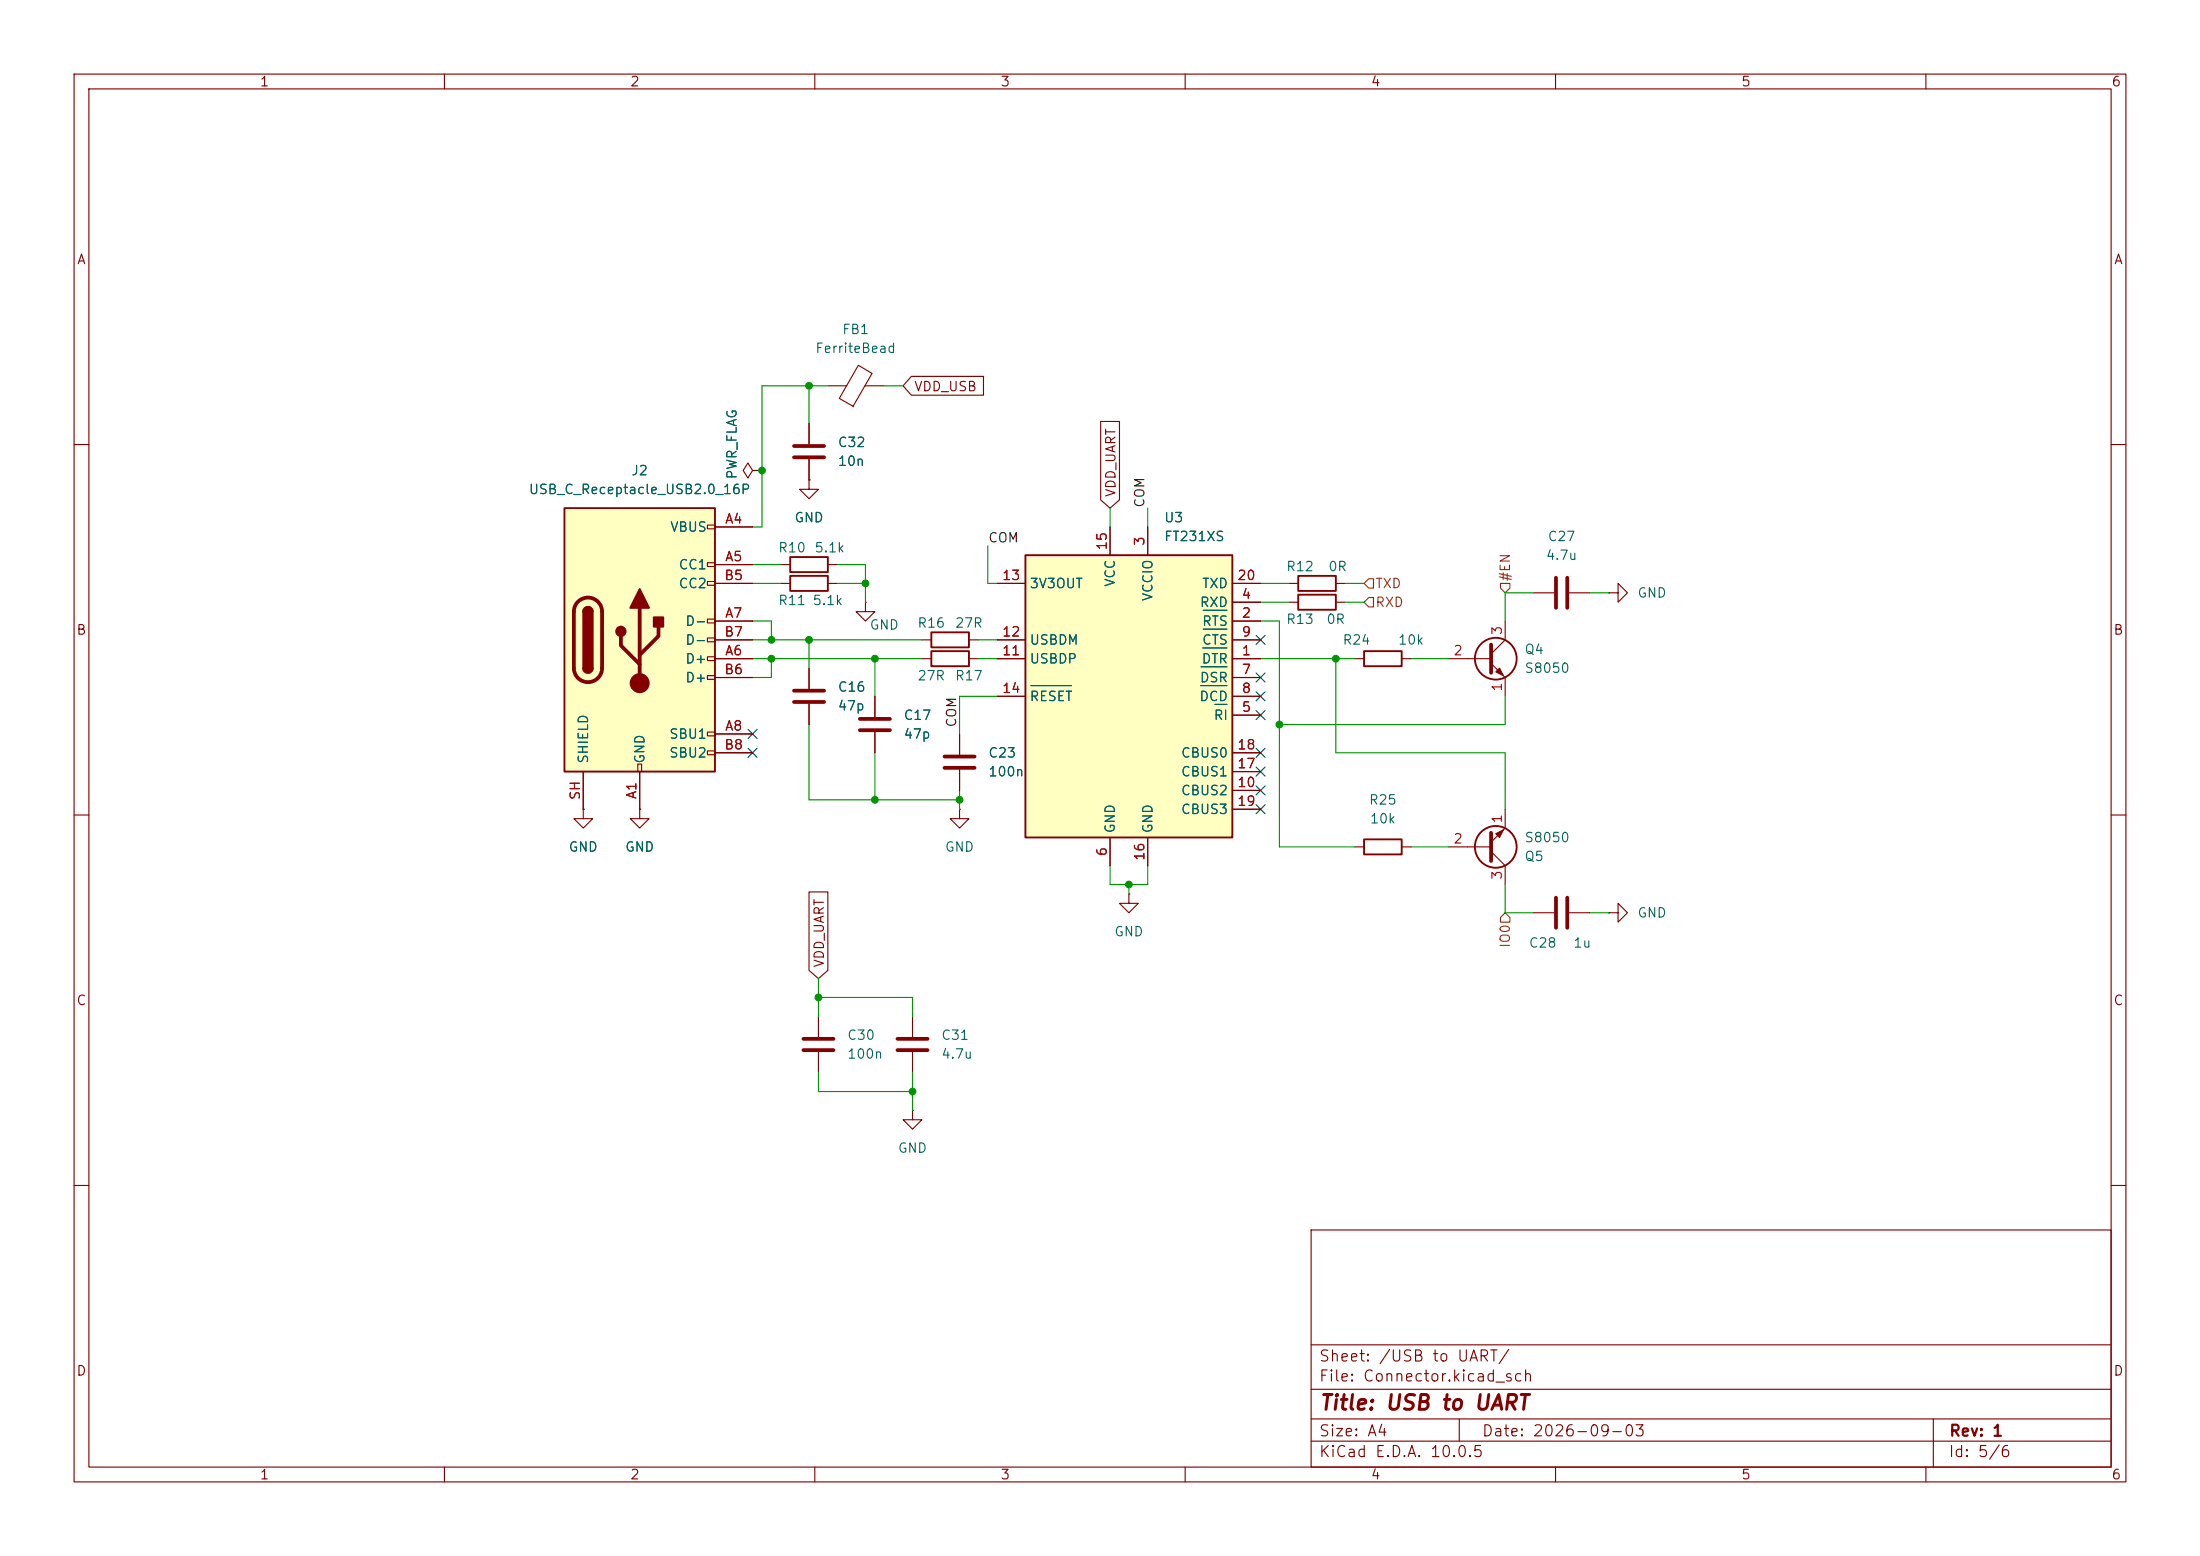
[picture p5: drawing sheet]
<svg xmlns="http://www.w3.org/2000/svg" width="297mm" height="210mm" viewBox="0 0 297 210" stroke-linecap="round" stroke-linejoin="round" font-family="sans-serif">
<g fill="none" stroke="#840000" stroke-width=".15">
<path d="M10 10h277v190h-277zM12 12h273v186h-273zM60 10v2M110 10v2M160 10v2M210 10v2M260 10v2M109.2 57.2v2.7M111.8 52.1h2.5M115.9 49.3l1.8 1.1-2.5 4.4-1.9-1zM116.8 52.1h2.6M10 60h2"/>
<path d="M101.6 63.5l-.6-1-.7 1 .7 1 .6-1h1.3M102.9 63.5h.1M105.4 76.2h1.3M105.4 78.7h1.3M109.2 64.8v1.2h1.3l-1.3 1.3-1.3-1.3h1.3M109.2 64.8h.1M109.2 62v2.8M111.8 76.2h1.2M111.8 78.7h1.2M285 60h2M109.2 90.2v2.8M109.2 95v2.8"/>
<path d="M116.8 81.3v1.3h1.3l-1.3 1.2-1.2-1.2h1.2M116.8 81.3h.1M124.5 86.4h1.2M124.5 88.9h1.2M129.5 99.1v2.8M130.8 86.4h1.3M130.8 88.9h1.3M174 81.3h1.3M180.3 81.3h1.3M195.6 88.9h5.7M201.3 89.5l1.9 1.9v2.6M203.2 83.8v2.6l-1.9 1.9"/>
<path d="M207 80h2.8M211.8 80h2.8M217.2 80h1.2v-1.3l1.3 1.3-1.3 1.3v-1.3M217.2 80h.1M10 110h2M86.4 109.2v1.3h1.2l-1.2 1.3-1.3-1.3h1.3M86.4 109.2h.1M129.5 103.9v2.8M195.6 114.3h5.7M201.3 114.9l1.9 1.9v2.6M203.2 109.2v2.6l-1.9 1.9M285 110h2"/>
<path d="M110.5 137.2v2.8M123.2 137.2v2.8M207 123.2h2.8M211.8 123.2h2.8M217.2 123.2h1.2v-1.3l1.3 1.3-1.3 1.3v-1.3M217.2 123.2h.1M110.5 142v2.8M123.2 149.9v1.2h1.3l-1.3 1.3-1.3-1.3h1.3M123.2 149.9h.1M123.2 142v2.8M10 160h2M177 166h108v32h-108z"/>
<path d="M285 160h2M60 198v2M110 198v2M160 198v2M177 194.5h108M177 191.5h108M177 187.5h108M177 181.5h108M197 191.5v3M210 198v2M260 198v2M261 191.5v6.5"/>
</g>
<g fill="none" stroke="#840000" stroke-width=".25">
<path d="M106.7 75.2h5.1v2h-5.1zM106.7 77.7h5.1v2.1h-5.1zM125.7 85.3h5.1v2.1h-5.1zM125.7 87.9h5.1v2h-5.1zM175.3 80.3h5v2h-5z"/>
<circle cx="201.9" cy="88.9" r="2.82"/>
<circle cx="201.9" cy="114.3" r="2.82"/>
</g>
<g fill="none" stroke="#840000" stroke-width=".51">
<path d="M107.2 60.2h4.1M107.2 61.7h4.1M210.1 78v4M211.6 78v4M107.2 93.2h4.1M107.2 94.7h4.1M201.3 87v3.8M127.5 102.1h4.1M127.5 103.6h4.1M201.3 112.4v3.8M210.1 121.2v4M211.6 121.2v4"/>
<path d="M108.5 140.2h4M108.5 141.7h4M121.2 140.2h4M121.2 141.7h4"/>
</g>
<g fill="#840000" stroke="#840000" stroke-width=".15">
<path d="M201.9 112.5l1-.5-.5 1z"/>
<path d="M201.9 90.7l.5-.5 .5 1z"/>
</g>
<path d="M76.2 68.6h20.3v35.5h-20.3z" fill="#ffffc2"/>
<g fill="none" stroke="#840000" stroke-width=".15">
<path d="M95.5 70.9h1v.5h-1zM95.5 75.9h1v.6h-1zM95.5 78.5h1v.5h-1zM96.5 71.1h5.1M96.5 76.2h5.1M96.5 78.7h5.1M174 78.7h1.3M180.3 78.7h1.3M95.5 83.6h1v.5h-1zM95.5 86.1h1v.5h-1zM95.5 88.6h1v.6h-1zM95.5 91.2h1v.5h-1z"/>
<path d="M95.5 98.8h1v.5h-1zM96.5 88.9h5.1M96.5 83.8h5.1M96.5 99.1h5.1M96.5 91.4h5.1M96.5 86.4h5.1M182.9 88.9h1.2M189.2 88.9h1.3M78.7 109.2v1.3h1.3l-1.3 1.3-1.2-1.3h1.2M78.7 109.2h.1M78.7 104.1v5.1M86.1 103.1h.5v1h-.5z"/>
<path d="M86.4 104.1v5.1M95.5 101.3h1v.6h-1zM96.5 101.6h5.1M182.9 114.3h1.2M189.2 114.3h1.3"/>
</g>
<path d="M76.2 68.6h20.3v35.5h-20.3zM175.3 77.7h5v2.1h-5zM78.7 82.6a.64 .64 0 0 1 .7-.7 .64 .64 0 0 1 .6 .7M78.7 90.2a.64 .64 0 0 0 .7 .6 .64 .64 0 0 0 .6-.6M184.1 87.9h5.1v2h-5.1zM184.1 113.3h5.1v2h-5.1z" fill="none" stroke="#840000" stroke-width=".25"/>
<path d="M78 81.2a1.9 1.9 0 0 1 2.1-.4 1.9 1.9 0 0 1 1.2 1.8v7.6a1.91 1.91 0 0 1-1.9 1.9 1.91 1.91 0 0 1-1.9-1.9v-7.6a1.9 1.9 0 0 1 .5-1.4zM83.8 85.9v1.2l2.6 2.6M86.4 82v10.2M88.9 84.6v1.3l-2.5 2.5" fill="none" stroke="#840000" stroke-width=".51"/>
<g fill="#840000" stroke="#840000" stroke-width=".25">
<path d="M78.7 82.6h1.3v7.6h-1.3z"/>
<path d="M78.9 82.1a.64 .64 0 0 1 .7-.1 .64 .64 0 0 1 .4 .6h-1.3z"/>
<path d="M78.7 90.2h1.3a.64 .64 0 0 1-.6 .6 .64 .64 0 0 1-.7-.6z"/>
<path d="M86.4 79.5l1.2 2.5h-2.5z"/>
<path d="M88.3 83.3h1.2v1.3h-1.2z"/>
<circle cx="83.8" cy="85.2" r=".63"/>
</g>
<circle cx="86.4" cy="92.2" r="1.27" fill="#840000" stroke="#840000" stroke-width=".15"/>
<path d="M138.4 74.9h28v38.1h-28z" fill="#ffffc2"/>
<path d="M138.4 74.9h28v38.1h-28z" fill="none" stroke="#840000" stroke-width=".25"/>
<g fill="none" stroke="#840000" stroke-width=".15">
<path d="M109.2 57.2v2.7M123 50.8h9.8v2.5h-9.8l-1.1-1.2zM148.6 56.9h2.5v10.6l-1.2 1.1-1.3-1.1zM96.5 78.7h5.1M96.5 71.1h5.1M96.5 76.2h5.1M102.9 63.5h.1M109.2 64.8h.1M109.2 62v2.8M134.6 78.7h3.8M149.9 71.1v3.8M154.9 71.1v3.8"/>
<path d="M166.4 78.7h3.8M96.5 88.9h5.1M96.5 83.8h5.1M96.5 91.4h5.1M96.5 86.4h5.1M96.5 99.1h5.1M109.2 90.2v2.8M109.2 95v2.8M118.1 94v2.8M118.1 98.8v2.8M129.5 99.1v2.8M134.6 88.9h3.8"/>
<path d="M134.6 94h3.8M134.6 86.4h3.8M166.4 88.9h3.8M166.4 83.8h3.8M166.4 81.3h3.8M166.4 96.5h3.8M166.4 91.4h3.8M166.4 94h3.8M166.4 86.4h3.8M78.7 109.2h.1M78.7 104.1v5.1M86.4 109.2h.1"/>
<path d="M86.4 104.1v5.1M96.5 101.6h5.1M129.5 109.2v1.3h1.3l-1.3 1.3-1.2-1.3h1.2M129.5 109.2h.1M129.5 103.9v2.8M149.9 113v3.8M154.9 113v3.8M166.4 106.7h3.8M166.4 104.1h3.8M166.4 101.6h3.8M166.4 109.2h3.8M109.2 120.4h2.6v10.6l-1.3 1.1-1.3-1.1z"/>
<path d="M152.4 120.7v1.2h1.3l-1.3 1.3-1.3-1.3h1.3M152.4 120.7h.1"/>
</g>
<path d="M139.2 92.5h5.5M162.1 92.5h3.5M162.1 90h3.5M162.4 87.5h3.2M162.4 82.4h3.2M162.4 84.9h3.2M164 95.1h1.6" fill="none" stroke="#006464" stroke-width=".15"/>
<path d="M116.1 97h4M116.1 98.6h4" fill="none" stroke="#840000" stroke-width=".51"/>
<path d="M184.8 78.1h.6v1.3h-.6l-.7-.7zM202.6 78.7h1.2v.7l-.6 .6-.6-.6zM184.8 80.6h.6v1.3h-.6l-.7-.6zM203.2 123.2l.6 .6v.7h-1.2v-.7z" fill="none" stroke="#725600" stroke-width=".15"/>
<g fill="none" stroke="#009600" stroke-width=".15">
<path d="M109.2 52.1v5.1M111.8 52.1h-8.9v19h-1.3M119.4 52.1h2.5M101.6 78.7h3.8M101.6 76.2h3.8M113 78.7h3.8M113 76.2h3.8v5.1M133.3 73.7v5h1.3M149.9 68.6v2.5M154.9 68.6v2.5M170.2 78.7h3.8M181.6 78.7h2.5"/>
<path d="M101.6 86.4h22.9M101.6 88.9h22.9M101.6 83.8h2.5v2.6M104.1 88.9v2.5h-2.5M109.2 86.4v3.8M109.2 97.8v10.2h20.3M118.1 88.9v5.1M132.1 86.4h2.5M132.1 88.9h2.5M134.6 94h-5.1v5.1M170.2 88.9h12.7M170.2 81.3h3.8"/>
<path d="M170.2 83.8h2.5v30.5h10.2M180.3 88.9v12.7h22.9v7.6M181.6 81.3h2.5M190.5 88.9h5.1M203.2 94v3.8h-30.5M207 80h-3.8v3.8M214.6 80h2.6M118.1 101.6v6.4M129.5 106.7v2.5M149.9 116.8v2.6h5v-2.6M152.4 119.4v1.3M190.5 114.3h5.1"/>
<path d="M203.2 119.4v3.8h3.8M110.5 134.6h12.7v2.6M110.5 132.1v5.1M214.6 123.2h2.6M110.5 144.8v2.5h12.7M123.2 144.8v5.1"/>
</g>
<g fill="none" stroke="#000084" stroke-width=".15">
<path d="M101 98.5l1.2 1.2M102.2 98.5l-1.2 1.2M169.6 93.4l1.2 1.2M169.6 90.8l1.2 1.2M169.6 85.8l1.2 1.2M169.6 95.9l1.2 1.2M170.8 93.4l-1.2 1.2M170.8 90.8l-1.2 1.2M170.8 85.8l-1.2 1.2M170.8 95.9l-1.2 1.2M101 101l1.2 1.2M102.2 101l-1.2 1.2"/>
<path d="M169.6 103.5l1.2 1.2M169.6 101l1.2 1.2M169.6 108.6l1.2 1.2M169.6 106.1l1.2 1.2M170.8 103.5l-1.2 1.2M170.8 101l-1.2 1.2M170.8 108.6l-1.2 1.2M170.8 106.1l-1.2 1.2"/>
</g>
<g fill="#009600" stroke="#009600" stroke-width=".14">
<circle cx="104.1" cy="86.4" r=".46"/>
<circle cx="116.8" cy="78.7" r=".46"/>
<circle cx="102.9" cy="63.5" r=".46"/>
<circle cx="109.2" cy="86.4" r=".46"/>
<circle cx="109.2" cy="52.1" r=".46"/>
<circle cx="180.3" cy="88.9" r=".46"/>
<circle cx="172.7" cy="97.8" r=".46"/>
<circle cx="152.4" cy="119.4" r=".46"/>
<circle cx="129.5" cy="108" r=".46"/>
<circle cx="104.1" cy="88.9" r=".46"/>
<circle cx="118.1" cy="88.9" r=".46"/>
<circle cx="110.5" cy="134.6" r=".46"/>
<circle cx="123.2" cy="147.3" r=".46"/>
<circle cx="118.1" cy="108" r=".46"/>
</g>
<text font-size="2" fill="#840000" x="178" y="190.8">Title: USB to UART</text>
<g font-size="1.5" fill="#840000">
<text x="178" y="184.1">Sheet: /USB to UART/</text>
<text x="178" y="186.8">File: Connector.kicad_sch</text>
<text x="178" y="197">KiCad E.D.A. 10.0.5</text>
<text x="178" y="194.2">Size: A4</text>
<text x="200" y="194.2">Date: 2026-09-03</text>
<text x="263" y="197">Id: 5/6</text>
<text x="263" y="194.2">Rev: 1</text>
</g>
<g font-size="1.3" fill="#840000">
<text x="35" y="12">1</text>
<text x="85" y="12">2</text>
<text x="135" y="12">3</text>
<text x="185" y="12">4</text>
<text x="235" y="12">5</text>
<text x="285" y="12">6</text>
<text x="10.3" y="36">A</text>
<text x="285.3" y="36">A</text>
<text x="123.3" y="53.1">VDD_USB</text>
<text x="150.9" y="67.2" transform="rotate(-90 150.9 67.2)">VDD_UART</text>
<text x="10.2" y="86">B</text>
<text x="285.2" y="86">B</text>
<text x="111.5" y="130.7" transform="rotate(-90 111.5 130.7)">VDD_UART</text>
<text x="10.2" y="136">C</text>
<text x="285.2" y="136">C</text>
<text x="10.2" y="186">D</text>
<text x="285.2" y="186">D</text>
<text x="35" y="200">1</text>
<text x="85" y="200">2</text>
<text x="135" y="200">3</text>
<text x="185" y="200">4</text>
<text x="235" y="200">5</text>
<text x="285" y="200">6</text>
</g>
<g font-size="1.3" fill="#006464">
<text x="110" y="48">FerriteBead</text>
<text x="113.6" y="45.4">FB1</text>
<text x="85.1" y="64.5">J2</text>
<text x="99.8" y="64.8" transform="rotate(-90 99.8 64.8)">PWR_FLAG</text>
<text x="113" y="60.7">C32</text>
<text x="113" y="63.2">10n</text>
<text x="71.3" y="67">USB_C_Receptacle_USB2.0_16P</text>
<text x="107.2" y="70.8">GND</text>
<text x="157.1" y="70.8">U3</text>
<text x="90.4" y="72.1">VBUS</text>
<text x="91.5" y="77.2">CC1</text>
<text x="105" y="74.9">R10</text>
<text x="109.9" y="74.9">5.1k</text>
<text x="157.1" y="73.4">FT231XS</text>
<text x="173.5" y="77.4">R12</text>
<text x="179.2" y="77.4">0R</text>
<text x="208.6" y="75.9">4.7u</text>
<text x="208.8" y="73.4">C27</text>
<text x="91.5" y="79.7">CC2</text>
<text x="105" y="82">R11</text>
<text x="109.6" y="82">5.1k</text>
<text x="138.9" y="79.7">3V3OUT</text>
<text x="150.8" y="79.3" transform="rotate(-90 150.8 79.3)">VCC</text>
<text x="155.9" y="81.2" transform="rotate(-90 155.9 81.2)">VCCIO</text>
<text x="161.9" y="82.2">RXD</text>
<text x="162.2" y="79.7">TXD</text>
<text x="221" y="81">GND</text>
<text x="92.4" y="89.9">D+</text>
<text x="92.4" y="84.8">D-</text>
<text x="92.4" y="87.3">D-</text>
<text x="117.3" y="85.3">GND</text>
<text x="123.8" y="85">R16</text>
<text x="128.8" y="85">27R</text>
<text x="138.9" y="89.9">USBDP</text>
<text x="138.9" y="87.3">USBDM</text>
<text x="162.1" y="89.9">DTR</text>
<text x="162.2" y="84.8">RTS</text>
<text x="162.2" y="87.3">CTS</text>
<text x="173.5" y="84.5">R13</text>
<text x="179" y="84.5">0R</text>
<text x="181.2" y="87.3">R24</text>
<text x="188.6" y="87.3">10k</text>
<text x="205.7" y="88.6">Q4</text>
<text x="92.4" y="92.4">D+</text>
<text x="113" y="93.7">C16</text>
<text x="123.8" y="92.1">27R</text>
<text x="128.8" y="92.1">R17</text>
<text x="138.9" y="94.9">RESET</text>
<text x="161.8" y="94.9">DCD</text>
<text x="161.9" y="92.4">DSR</text>
<text x="205.7" y="91.1">S8050</text>
<text x="90.3" y="100">SBU1</text>
<text x="113" y="96.2">47p</text>
<text x="121.9" y="97.5">C17</text>
<text x="121.9" y="100">47p</text>
<text x="163.8" y="97.5">RI</text>
<text x="79.7" y="103.2" transform="rotate(-90 79.7 103.2)">SHIELD</text>
<text x="87.3" y="103.2" transform="rotate(-90 87.3 103.2)">GND</text>
<text x="90.3" y="102.6">SBU2</text>
<text x="133.3" y="102.6">C23</text>
<text x="133.3" y="105.1">100n</text>
<text x="159.3" y="107.6">CBUS2</text>
<text x="159.3" y="105.1">CBUS1</text>
<text x="159.3" y="102.6">CBUS0</text>
<text x="150.8" y="112.5" transform="rotate(-90 150.8 112.5)">GND</text>
<text x="155.9" y="112.5" transform="rotate(-90 155.9 112.5)">GND</text>
<text x="159.3" y="110.2">CBUS3</text>
<text x="184.7" y="108.9">R25</text>
<text x="184.8" y="111.5">10k</text>
<text x="205.7" y="114">S8050</text>
<text x="76.7" y="115.3">GND</text>
<text x="84.3" y="115.3">GND</text>
<text x="127.5" y="115.3">GND</text>
<text x="205.7" y="116.5">Q5</text>
<text x="221" y="124.2">GND</text>
<text x="150.3" y="126.7">GND</text>
<text x="206.3" y="128.2">C28</text>
<text x="212.3" y="128.2">1u</text>
<text x="114.3" y="140.7">C30</text>
<text x="114.3" y="143.2">100n</text>
<text x="127" y="140.7">C31</text>
<text x="127" y="143.2">4.7u</text>
<text x="121.1" y="155.9">GND</text>
</g>
<g font-size="1.3" fill="#a90000">
<text x="97.8" y="71">A4</text>
<text x="97.8" y="76.1">A5</text>
<text x="149.7" y="74.4" transform="rotate(-90 149.7 74.4)">15</text>
<text x="154.8" y="73.8" transform="rotate(-90 154.8 73.8)">3</text>
<text x="97.7" y="78.6">B5</text>
<text x="97.8" y="83.7">A7</text>
<text x="135.2" y="78.6">13</text>
<text x="166.9" y="78.6">20</text>
<text x="167.5" y="83.7">2</text>
<text x="167.5" y="81.1">4</text>
<text x="97.7" y="86.2">B7</text>
<text x="97.8" y="88.8">A6</text>
<text x="135.2" y="88.8">11</text>
<text x="135.2" y="86.2">12</text>
<text x="167.5" y="88.8">1</text>
<text x="167.5" y="86.2">9</text>
<text x="196.1" y="88.8">2</text>
<text x="203.1" y="85.8" transform="rotate(-90 203.1 85.8)">3</text>
<text x="97.7" y="91.3">B6</text>
<text x="135.2" y="93.8">14</text>
<text x="167.5" y="91.3">7</text>
<text x="167.5" y="93.8">8</text>
<text x="203.1" y="93.4" transform="rotate(-90 203.1 93.4)">1</text>
<text x="97.7" y="101.5">B8</text>
<text x="97.8" y="98.9">A8</text>
<text x="166.9" y="101.5">18</text>
<text x="167.5" y="96.4">5</text>
<text x="86.2" y="108" transform="rotate(-90 86.2 108)">A1</text>
<text x="166.9" y="106.5">10</text>
<text x="166.9" y="104">17</text>
<text x="78.6" y="108.1" transform="rotate(-90 78.6 108.1)">SH</text>
<text x="166.9" y="109.1">19</text>
<text x="203.1" y="111.2" transform="rotate(-90 203.1 111.2)">1</text>
<text x="149.7" y="115.7" transform="rotate(-90 149.7 115.7)">6</text>
<text x="154.8" y="116.3" transform="rotate(-90 154.8 116.3)">16</text>
<text x="196.1" y="114.2">2</text>
<text x="203.1" y="118.8" transform="rotate(-90 203.1 118.8)">3</text>
</g>
<g font-size="1.3" fill="#0f0f0f">
<text x="154.8" y="68.6" transform="rotate(-90 154.8 68.6)">COM</text>
<text x="133.3" y="73.5">COM</text>
<text x="129.4" y="98.3" transform="rotate(-90 129.4 98.3)">COM</text>
</g>
<g font-size="1.3" fill="#725600">
<text x="185.6" y="82.2">RXD</text>
<text x="185.6" y="79.7">TXD</text>
<text x="204.2" y="78.6" transform="rotate(-90 204.2 78.6)">#EN</text>
<text x="204.2" y="128" transform="rotate(-90 204.2 128)">IO0</text>
</g>
</svg>
